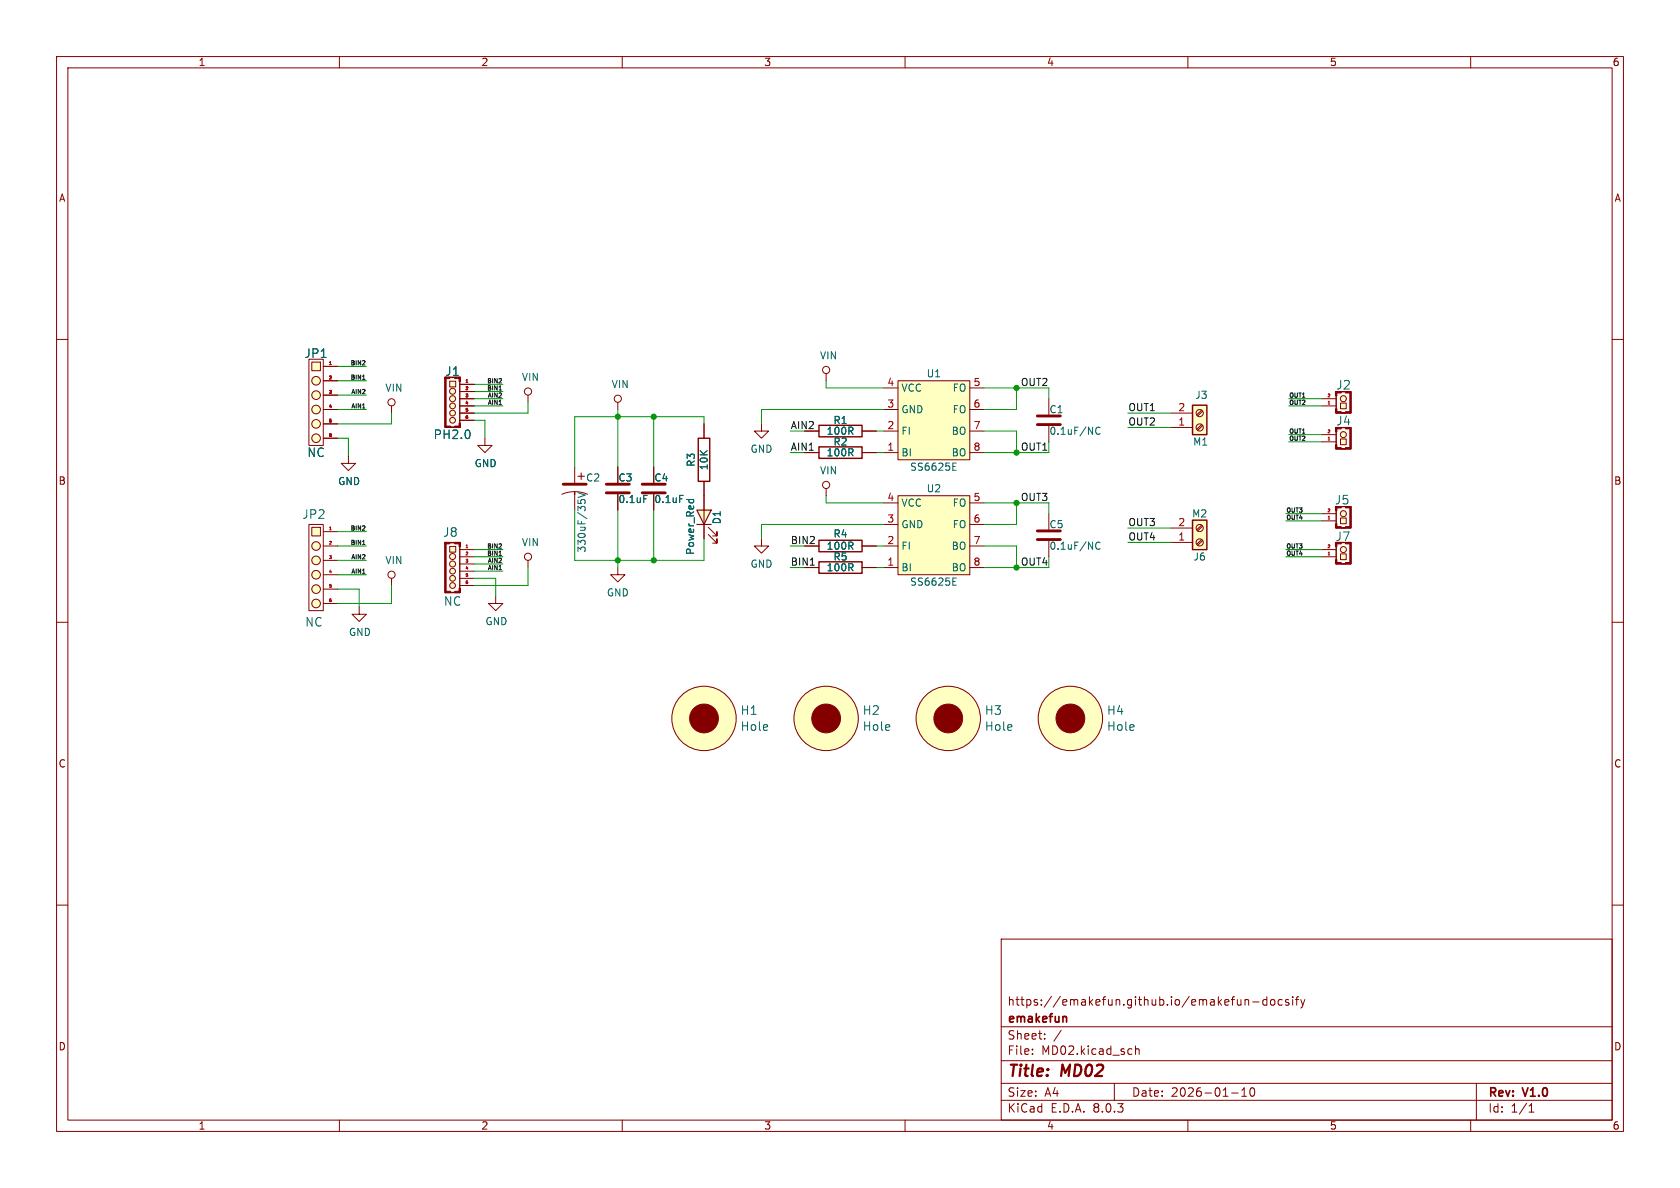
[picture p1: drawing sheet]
<svg xmlns="http://www.w3.org/2000/svg" width="297mm" height="210mm" viewBox="0 0 297 210" stroke-linecap="round" stroke-linejoin="round" font-family="sans-serif">
<g fill="none" stroke="#840000" stroke-width=".18">
<path d="M10 10h277v190h-277zM12 12h273v186h-273zM60 10v2M110 10v2M160 10v2M210 10v2M260 10v2M10 60h2M285 60h2M124.5 74.9v2.6M124.5 85.1v2.5M10 110h2"/>
<path d="M69.2 102.2v1.3M87.6 105.4v1.3h1.3l-1.3 1.3-1.2-1.3h1.2M285 110h2M10 160h2M285 160h2M177 166h108v32h-108zM220.1 176.7v1M220.1 176.8l.2-.1 .4 .1v.9M221.5 177.1h1.1M224 176.8l-.5-.1-.3 .3v.4l.2 .2h.6M224 176.2v1.5M224.7 176.8l.2-.1 .4 .1 .1 .6-.2 .2-.3 .1-.2-.1z"/>
<path d="M226.7 176.8l-.5-.1-.2 .3v.4l.1 .2h.6M227.8 176.8l-.3-.1-.3 .2 .1 .2 .5 .2v.3h-.6M228.5 176.2v.1M228.5 176.7v1M229 176.7h.6M229.6 176.2l-.4 .2v1.3M230 176.7l.3 1M230.3 177.7l-.1 .4-.2 .1M230.7 176.7l-.4 1M60 198v2M110 198v2M160 198v2"/>
<path d="M177 194.5h108M177 191.5h108M177 187.5h108M177 181.5h108M182.5 186.3v.1M182.5 185.5v.1M184.7 183.6v.1M184.7 182.8v.1M187.6 182.1l-1.3 2M197 191.5v3M200.7 184.9v1.5M200.7 185.5l.3-.1 .3 .1 .1 .9"/>
<path d="M210 198v2M217.7 193.2h1.2M219.5 193.8h.9M219.5 192.7l.5-.4v1.5M221.2 192.4l.1-.1a.81 .81 0 0 1 .6 .6 .81 .81 0 0 1-.3 .8l-.1 .1a.81 .81 0 0 1-.6-.6 .81 .81 0 0 1 .3-.8zM260 198v2M261 191.5v6.5M270.3 196.6h.9M270.3 195.5l.4-.4v1.5"/>
<circle cx="69.2" cy="101.6" r=".63"/>
</g>
<path d="M188.3 179.7l.3 .2v.8" fill="none" stroke="#840000" stroke-width=".3"/>
<path d="M123.4 77.5h2.1v7.6h-2.1z" fill="none" stroke="#840000" stroke-width=".25"/>
<path d="M79.5 67.4h1.1v1h-1.1z" fill="#ffffc2"/>
<g fill="#ffffc2" stroke="#ffffc2" stroke-width=".18">
<circle cx="80" cy="74.3" r=".51"/>
<circle cx="80" cy="73" r=".51"/>
<circle cx="80" cy="71.8" r=".51"/>
<circle cx="80" cy="70.5" r=".53"/>
<circle cx="80" cy="69.2" r=".53"/>
</g>
<g fill="none" stroke="#840000" stroke-width=".18">
<path d="M78.7 66.7h2.6v8.9h-2.6zM79.5 67.4h1.1v1h-1.1zM81.3 67.4v7.4M81.3 67.9h2.5M81.3 69.2h2.5M81.3 70.5h2.5M81.3 71.8h2.5M81.3 73h2.5M81.3 74.3h2.5"/>
<circle cx="80" cy="70.5" r=".53"/>
<circle cx="80" cy="69.2" r=".53"/>
<circle cx="80" cy="74.3" r=".51"/>
<circle cx="80" cy="71.8" r=".51"/>
<circle cx="80" cy="73" r=".51"/>
</g>
<g fill="#840000" stroke="#840000" stroke-width=".18">
<path d="M78.6 66.7h.3v8.9h-.3z"/>
<path d="M78.7 75.3h.9v.3h-.9z"/>
<path d="M79.6 75.5h.9z"/>
<path d="M80.4 75.3h.9v.3h-.9z"/>
<path d="M81.2 74.8h.2v.8h-.2z"/>
<path d="M81.2 66.7h.2v.7h-.2z"/>
<path d="M80.4 66.7h1v.2h-1z"/>
</g>
<path d="M82.4 67.6h.3" fill="none" stroke="#a90000" stroke-width=".18"/>
<path d="M237 77.6h1v1h-1z" fill="#ffffc2"/>
<circle cx="237.5" cy="76.8" r=".53" fill="#ffffc2" stroke="#ffffc2" stroke-width=".18"/>
<g fill="none" stroke="#840000" stroke-width=".18">
<path d="M233.7 78.1h2.5M233.7 76.8h2.5M236.2 75.6h2.6v3.8h-2.6zM236.2 76.3v2.3M237 77.6h1v1h-1zM142.2 80h2.6M152.4 80h2.5"/>
<circle cx="237.5" cy="76.8" r=".53"/>
</g>
<g fill="#840000" stroke="#840000" stroke-width=".18">
<path d="M238.6 75.6h.3v3.8h-.3z"/>
<path d="M237.9 79.1h.9v.3h-.9z"/>
<path d="M237.1 79.3l.8 .1z"/>
<path d="M236.2 79.1h.9v.3h-.9z"/>
<path d="M236.1 75.6h.2v.7h-.2z"/>
<path d="M236.1 78.6h.2v.8h-.2z"/>
</g>
<path d="M234.8 77.8h.3" fill="none" stroke="#a90000" stroke-width=".18"/>
<path d="M144.8 79h7.6v2h-7.6z" fill="none" stroke="#840000" stroke-width=".25"/>
<path d="M158.7 67.3h12.7v14h-12.7z" fill="#ffffc2"/>
<g fill="none" stroke="#840000" stroke-width=".18">
<path d="M69.2 71.8v1.2M85.7 77.5v1.2h1.3l-1.3 1.3-1.2-1.3h1.2M156.2 76.2h2.5M156.2 72.4h2.5M156.2 68.6h2.5M158.7 67.3h12.7v14h-12.7zM171.4 76.2h2.6M171.4 72.4h2.6M171.4 68.6h2.6M185.4 70.5v2.8M185.4 75.3v2.8M61.6 80.6v1.3h1.3l-1.3 1.3-1.3-1.3h1.3"/>
<path d="M156.2 80h2.5M171.4 80h2.6"/>
<circle cx="69.2" cy="71.1" r=".63"/>
</g>
<path d="M194.5 75.6a.6 .6 0 0 0-.9 .5 .6 .6 0 0 0 .6 .7l.3-.1M168.5 82.5h.4M168.5 83.1h.6M168.5 81.9h.6" fill="none" stroke="#006464" stroke-width=".18"/>
<path d="M183.4 75.1h4.1M183.4 73.5h4.1" fill="none" stroke="#840000" stroke-width=".51"/>
<path d="M237 71.2h1v1.1h-1z" fill="#ffffc2"/>
<g fill="#ffffc2" stroke="#ffffc2" stroke-width=".18">
<circle cx="237.5" cy="70.5" r=".53"/>
<circle cx="55.9" cy="106.7" r=".76"/>
<circle cx="55.9" cy="104.1" r=".76"/>
<circle cx="55.9" cy="101.6" r=".76"/>
</g>
<g fill="none" stroke="#840000" stroke-width=".18">
<path d="M134.6 74.9v1.3h1.3l-1.3 1.3-1.3-1.3h1.3M233.7 71.8h2.5M233.7 70.5h2.5M236.2 69.2h2.6v3.8h-2.6zM236.2 70v2.3M237 71.2h1v1.1h-1z"/>
<circle cx="237.5" cy="70.5" r=".53"/>
</g>
<g fill="#840000" stroke="#840000" stroke-width=".18">
<path d="M238.6 69.2h.3v3.8h-.3z"/>
<path d="M237.9 72.8h.9v.2h-.9z"/>
<path d="M237.1 73h.8z"/>
<path d="M236.2 72.8h.9v.2h-.9z"/>
<path d="M236.1 69.2h.2v.8h-.2z"/>
<path d="M236.1 72.3h.2v.7h-.2z"/>
</g>
<path d="M234.8 71.4h.3" fill="none" stroke="#a90000" stroke-width=".18"/>
<path d="M55.1 93.2h1.5v1.5h-1.5z" fill="#ffffc2"/>
<g fill="#ffffc2" stroke="#ffffc2" stroke-width=".18">
<circle cx="55.9" cy="99.1" r=".76"/>
<circle cx="55.9" cy="96.5" r=".76"/>
</g>
<g fill="none" stroke="#840000" stroke-width=".18">
<path d="M54.6 92.7h2.5v15.3h-2.5zM55.1 93.2h1.5v1.5h-1.5zM57.1 94h2.6M57.1 96.5h2.6M57.1 99.1h2.6M99.3 87.4a5.8 5.8 0 0 1 4.6 0M101.6 86.9v.5zM101.6 82.6v2.7M101.6 87.4v2.8M109.2 82.6v2.7M109.2 87.4v2.8M115.6 82.6v2.7"/>
<path d="M115.6 87.4v2.8M146 86.4v1.2M185.4 90.8v2.8M185.4 95.6v2.8M57.1 101.6h2.6M57.1 104.1h2.6M57.1 106.7h2.6M63.5 107.3v1.3h1.3l-1.3 1.3-1.3-1.3h1.3M109.2 100.3v1.3h1.3l-1.3 1.3-1.3-1.3h1.3"/>
<circle cx="55.9" cy="96.5" r=".76"/>
<circle cx="55.9" cy="99.1" r=".76"/>
<circle cx="146" cy="85.7" r=".63"/>
<circle cx="55.9" cy="101.6" r=".76"/>
<circle cx="55.9" cy="106.7" r=".76"/>
<circle cx="55.9" cy="104.1" r=".76"/>
</g>
<path d="M58.3 93.7h.3" fill="none" stroke="#a90000" stroke-width=".18"/>
<path d="M99.6 85.6h4M107.2 85.6h4.1M107.2 87.1h4.1M113.5 85.6h4.1M113.5 87.1h4.1M183.4 95.4h4.1M183.4 93.9h4.1" fill="none" stroke="#840000" stroke-width=".51"/>
<path d="M102.2 88.4v.6M102.2 87.1l1.2 .4-1.2 .4M102.7 88.5l.2-.2h.3l.2 .2M113.8 87.6h.6M120.2 87.6h.6M194.5 96a.6 .6 0 0 0-.9 .4 .6 .6 0 0 0 .6 .7l.3-.1" fill="none" stroke="#006464" stroke-width=".18"/>
<path d="M237 91.6h1v1h-1z" fill="#ffffc2"/>
<circle cx="237.5" cy="90.8" r=".53" fill="#ffffc2" stroke="#ffffc2" stroke-width=".18"/>
<g fill="none" stroke="#840000" stroke-width=".18">
<path d="M93.3 99.1v1.2M233.7 92.1h2.5M233.7 90.8h2.5M236.2 89.5h2.6v3.8h-2.6zM236.2 90.3v2.3M237 91.6h1v1h-1z"/>
<circle cx="93.3" cy="98.4" r=".63"/>
<circle cx="237.5" cy="90.8" r=".53"/>
</g>
<g fill="#840000" stroke="#840000" stroke-width=".18">
<path d="M238.6 89.5h.3v3.8h-.3z"/>
<path d="M237.9 93.1h.9v.2h-.9z"/>
<path d="M237.1 93.3h.8z"/>
<path d="M236.2 93.1h.9v.2h-.9z"/>
<path d="M236.1 89.5h.2v.8h-.2z"/>
<path d="M236.1 92.6h.2v.7h-.2z"/>
</g>
<path d="M234.8 91.8h.3" fill="none" stroke="#a90000" stroke-width=".18"/>
<path d="M79.5 96.6h1.1v1h-1.1z" fill="#ffffc2"/>
<g fill="#ffffc2" stroke="#ffffc2" stroke-width=".18">
<circle cx="80" cy="103.5" r=".51"/>
<circle cx="80" cy="102.2" r=".51"/>
<circle cx="80" cy="101" r=".51"/>
<circle cx="80" cy="99.7" r=".53"/>
<circle cx="80" cy="98.4" r=".53"/>
</g>
<g fill="none" stroke="#840000" stroke-width=".18">
<path d="M78.7 95.9h2.6v8.9h-2.6zM79.5 96.6h1.1v1h-1.1zM81.3 96.6v7.4M81.3 97.2h2.5M81.3 98.4h2.5M81.3 99.7h2.5M81.3 101h2.5M81.3 102.2h2.5M81.3 103.5h2.5"/>
<circle cx="80" cy="98.4" r=".53"/>
<circle cx="80" cy="99.7" r=".53"/>
<circle cx="80" cy="101" r=".51"/>
<circle cx="80" cy="102.2" r=".51"/>
<circle cx="80" cy="103.5" r=".51"/>
</g>
<g fill="#840000" stroke="#840000" stroke-width=".18">
<path d="M78.6 95.9h.3v8.9h-.3z"/>
<path d="M78.7 104.5h.9v.3h-.9z"/>
<path d="M79.5 95.9l.9 .1z"/>
<path d="M78.6 95.9h.9v.2h-.9z"/>
<path d="M79.6 104.7h.9z"/>
<path d="M80.4 104.5h.9v.3h-.9z"/>
<path d="M81.2 104h.2v.8h-.2z"/>
<path d="M81.2 95.9h.2v.7h-.2z"/>
<path d="M80.4 95.9h1v.2h-1z"/>
</g>
<path d="M82.4 96.8h.3" fill="none" stroke="#a90000" stroke-width=".18"/>
<path d="M210.8 71.6h2.6v5.2h-2.6z" fill="#ffffc2"/>
<path d="M210.8 71.6h2.6v5.2h-2.6z" fill="none" stroke="#840000" stroke-width=".25"/>
<g fill="none" stroke="#840000" stroke-width=".18">
<path d="M207 75.6h3.8M207 73h3.8M212.4 72.5l-.8 .9M212.4 75.1l-.8 .8M212.6 72.7l-.9 .8M212.6 75.2l-.9 .9"/>
<circle cx="212.1" cy="75.6" r=".63"/>
<circle cx="212.1" cy="73" r=".63"/>
</g>
<path d="M210.8 91.9h2.6v5.3h-2.6z" fill="#ffffc2"/>
<path d="M210.8 91.9h2.6v5.3h-2.6z" fill="none" stroke="#840000" stroke-width=".25"/>
<g fill="none" stroke="#840000" stroke-width=".18">
<path d="M93.3 69.9v1.2M146 66v1.3M207 95.9h3.8M207 93.3h3.8M212.4 92.8l-.8 .9M212.4 95.4l-.8 .8M212.6 93l-.9 .9M212.6 95.6l-.9 .8"/>
<circle cx="93.3" cy="69.2" r=".63"/>
<circle cx="146" cy="65.4" r=".63"/>
<circle cx="212.1" cy="93.3" r=".63"/>
<circle cx="212.1" cy="95.9" r=".63"/>
</g>
<path d="M158.7 87.6h12.7v14h-12.7z" fill="#ffffc2"/>
<g fill="none" stroke="#840000" stroke-width=".18">
<path d="M142.2 76.2h2.6M152.4 76.2h2.5M156.2 96.5h2.5M156.2 92.7h2.5M156.2 88.9h2.5M158.7 87.6h12.7v14h-12.7zM171.4 96.5h2.6M171.4 92.7h2.6M171.4 88.9h2.6M156.2 100.3h2.5M171.4 100.3h2.6"/>
<circle cx="167.6" cy="127" r="5.7"/>
<circle cx="189.2" cy="127" r="5.7"/>
</g>
<path d="M168.5 102.8h.4M168.5 103.4h.6M168.5 102.2h.6" fill="none" stroke="#006464" stroke-width=".18"/>
<g fill="#ffffc2" stroke="#ffffc2" stroke-width=".18">
<circle cx="167.6" cy="127" r="5.7"/>
<circle cx="189.2" cy="127" r="5.7"/>
</g>
<g fill="#840000" stroke="#840000" stroke-width=".18">
<circle cx="167.6" cy="127" r="2.54"/>
<circle cx="189.2" cy="127" r="2.54"/>
</g>
<path d="M144.8 75.2h7.6v2h-7.6z" fill="none" stroke="#840000" stroke-width=".25"/>
<path d="M123.2 90.2h2.5l-1.2 2.5z" fill="#ffffc2"/>
<path d="M123.2 90.2h2.5l-1.2 2.5zM123.2 92.7h2.5" fill="none" stroke="#840000" stroke-width=".2"/>
<g fill="none" stroke="#840000" stroke-width=".18">
<path d="M124.5 87.6v7.7M125.2 94.5l1.5 1.5v-.7v.7h-.7M125.2 93.2l1.5 1.5v-.7v.7h-.7M134.6 95.3v1.2h1.3l-1.3 1.3-1.3-1.3h1.3M142.2 96.5h2.6M152.4 96.5h2.5"/>
<circle cx="124.5" cy="127" r="5.7"/>
<circle cx="146" cy="127" r="5.7"/>
</g>
<path d="M121.4 88.3h1.2M121.8 88.3v.4M122.6 88.3v.4" fill="none" stroke="#006464" stroke-width=".18"/>
<g fill="#ffffc2" stroke="#ffffc2" stroke-width=".18">
<circle cx="124.5" cy="127" r="5.7"/>
<circle cx="146" cy="127" r="5.7"/>
</g>
<g fill="#840000" stroke="#840000" stroke-width=".18">
<circle cx="124.5" cy="127" r="2.54"/>
<circle cx="146" cy="127" r="2.54"/>
</g>
<path d="M144.8 95.5h7.6v2h-7.6z" fill="none" stroke="#840000" stroke-width=".25"/>
<path d="M237 97.9h1v1h-1z" fill="#ffffc2"/>
<g fill="#ffffc2" stroke="#ffffc2" stroke-width=".18">
<circle cx="237.5" cy="97.2" r=".53"/>
<circle cx="55.9" cy="77.5" r=".76"/>
<circle cx="55.9" cy="74.9" r=".76"/>
<circle cx="55.9" cy="72.4" r=".76"/>
</g>
<g fill="none" stroke="#840000" stroke-width=".18">
<path d="M233.7 98.4h2.5M233.7 97.2h2.5M236.2 95.9h2.6v3.8h-2.6zM236.2 96.6v2.3M237 97.9h1v1h-1z"/>
<circle cx="237.5" cy="97.2" r=".53"/>
</g>
<g fill="#840000" stroke="#840000" stroke-width=".18">
<path d="M238.6 95.9h.3v3.8h-.3z"/>
<path d="M237.9 99.4h.9v.3h-.9z"/>
<path d="M237.1 99.6l.8 .1z"/>
<path d="M236.2 99.4h.9v.3h-.9z"/>
<path d="M236.1 95.9h.2v.7h-.2z"/>
<path d="M236.1 98.9h.2v.8h-.2z"/>
</g>
<path d="M234.8 98.1h.3" fill="none" stroke="#a90000" stroke-width=".18"/>
<path d="M55.1 64h1.5v1.5h-1.5z" fill="#ffffc2"/>
<g fill="#ffffc2" stroke="#ffffc2" stroke-width=".18">
<circle cx="55.9" cy="69.8" r=".76"/>
<circle cx="55.9" cy="67.3" r=".76"/>
</g>
<g fill="none" stroke="#840000" stroke-width=".18">
<path d="M54.6 63.5h2.5v15.2h-2.5zM55.1 64h1.5v1.5h-1.5zM57.1 64.8h2.6M57.1 67.3h2.6M57.1 69.9h2.6M57.1 72.4h2.6M57.1 74.9h2.6M57.1 77.5h2.6M81.3 67.9h2.5M81.3 69.2h2.5M81.3 70.5h2.5M81.3 71.8h2.5"/>
<path d="M81.3 73h2.5M81.3 74.3h2.5M109.2 71.1v1.3M124.5 74.9v2.6M142.2 76.2h2.6M152.4 76.2h2.5M109.2 82.6v2.7M109.2 87.4v2.8M115.6 82.6v2.7M115.6 87.4v2.8M124.5 85.1v5.1M124.5 92.7v2.6"/>
<path d="M142.2 80h2.6M142.2 96.5h2.6M152.4 80h2.5M152.4 96.5h2.5M142.2 100.3h2.6M152.4 100.3h2.5"/>
<circle cx="55.9" cy="67.3" r=".76"/>
<circle cx="55.9" cy="72.4" r=".76"/>
<circle cx="55.9" cy="77.5" r=".76"/>
<circle cx="55.9" cy="69.8" r=".76"/>
<circle cx="55.9" cy="74.9" r=".76"/>
<circle cx="109.2" cy="70.5" r=".63"/>
</g>
<path d="M58.3 64.4h.3M82.4 67.6h.3" fill="none" stroke="#a90000" stroke-width=".18"/>
<path d="M144.8 99.3h7.6v2h-7.6z" fill="none" stroke="#840000" stroke-width=".25"/>
<g fill="none" stroke="#0f0f0f" stroke-width=".18">
<path d="M64.1 64.5h.4M64.1 67.1h.4M64.1 72.1h.4M64.5 63.8v.3M88.2 67.7h.5M88.2 71.5h.5M88.2 69h.5M88.6 67v.3M64.1 93.7h.4M64.1 96.3h.4M64.5 93v.3M88.2 96.9h.5"/>
<path d="M88.2 98.2h.5M88.6 96.2v.3M143.2 99.9h.8M64.1 101.3h.4M88.2 100.7h.5"/>
</g>
<g fill="none" stroke="#009600" stroke-width=".18">
<path d="M59.7 67.3h5.1M59.7 64.8h5.1M59.7 69.9h5.1M59.7 72.4h5.1M59.7 77.5h1.9v3.1M69.2 73v1.9h-9.5M83.8 74.3h1.9v3.2M83.8 70.5h5.1M83.8 71.8h5.1M83.8 67.9h5.1M83.8 69.2h5.1M93.3 71.1v1.9h-9.5"/>
<path d="M109.2 72.4v10.2M115.6 73.7v8.9M124.5 74.9v-1.2h-22.9v8.9M146 67.3v1.3h10.2M154.9 76.2h1.3M156.2 72.4h-21.6v2.5M174 76.2h5.7v3.8M174 68.6h11.4v1.9M179.7 68.6v3.8h-5.7M185.4 78.1v1.9h-11.4M199.4 73h7.6M199.4 75.6h7.6"/>
<path d="M227.8 70.5h5.9M227.8 71.8h5.9M227.8 78.1h5.9M227.8 76.8h5.9M59.7 99.1h5.1M59.7 96.5h5.1M59.7 94h5.1M83.8 97.2h5.1M83.8 99.7h5.1M83.8 98.4h5.1M101.6 90.2v8.9h22.9v-3.8M109.2 90.2v10.1"/>
<path d="M115.6 90.2v8.9M146 87.6v1.3h10.2M154.9 96.5h1.3M154.9 80h1.3M156.2 92.7h-21.6v2.6M174 88.9h11.4v1.9M174 96.5h5.7v3.8M179.7 88.9v3.8h-5.7M199.4 95.9h7.6M199.4 93.3h7.6M227.3 97.2h6.4M227.3 98.4h6.4"/>
<path d="M227.3 90.8h6.4M227.3 92.1h6.4M59.7 104.1h3.8v3.2M59.7 101.6h5.1M69.2 103.5v3.2h-9.5M83.8 102.2h3.8v3.2M83.8 101h5.1M93.3 100.3v3.2h-9.5M154.9 100.3h1.3M174 100.3h11.4"/>
</g>
<path d="M113.8 87.6h.6M120.2 87.6h.6M121.4 88.3h1.2M121.8 88.3v.4M122.6 88.3v.4" fill="none" stroke="#006464" stroke-width=".18"/>
<g fill="#009600" stroke="#009600" stroke-width=".18">
<circle cx="109.2" cy="73.7" r=".46"/>
<circle cx="179.7" cy="68.6" r=".46"/>
<circle cx="179.7" cy="88.9" r=".46"/>
<circle cx="179.7" cy="80" r=".46"/>
<circle cx="109.2" cy="99.1" r=".46"/>
<circle cx="115.6" cy="99.1" r=".46"/>
<circle cx="115.6" cy="73.7" r=".46"/>
<circle cx="179.7" cy="100.3" r=".46"/>
</g>
<g font-size="2.8" fill="#840000">
<text x="178" y="190.9">Title:</text>
<text x="187.7" y="190.9">MD02</text>
</g>
<g font-size="2.1" fill="#006464">
<text x="53.7" y="63.5">JP1</text>
<text x="78.6" y="66.6">J1</text>
<text x="236.2" y="69.1">J2</text>
<text x="76.6" y="77.8">PH2.0</text>
<text x="236.2" y="75.4">J4</text>
<text x="54.2" y="81">NC</text>
<text x="235.9" y="89.4">J5</text>
<text x="53.4" y="91.9">JP2</text>
<text x="78.2" y="95.1">J8</text>
<text x="236" y="95.9">J7</text>
<text x="78.4" y="107.3">NC</text>
<text x="53.9" y="111">NC</text>
<text x="130.8" y="126.6">H1</text>
<text x="130.8" y="129.4">Hole</text>
<text x="152.4" y="126.6">H2</text>
<text x="152.4" y="129.4">Hole</text>
<text x="174" y="126.6">H3</text>
<text x="174" y="129.4">Hole</text>
<text x="195.6" y="126.6">H4</text>
<text x="195.6" y="129.4">Hole</text>
</g>
<g font-size="2.1" fill="#840000">
<text x="101.7" y="85.1">+</text>
<text x="178" y="178">https://emakefun.github.io/emakefun-docsify</text>
<text x="178" y="184">Sheet:</text>
<text x="178" y="181.2">emakefun</text>
<text x="178" y="186.7">File:</text>
<text x="184.1" y="186.7">MD02.kicad_sch</text>
<text x="178" y="196.9">KiCad</text>
<text x="178" y="194.1">Size:</text>
<text x="184.7" y="194.1">A4</text>
<text x="185.7" y="196.9">E.D.A.</text>
<text x="193.3" y="196.9">8.0.3</text>
<text x="200" y="194.1">Date:</text>
<text x="207" y="194.1">2026-01-10</text>
<text x="263" y="194.3">Rev:</text>
<text x="263" y="196.9">Id:</text>
<text x="267.1" y="196.9">1/1</text>
<text x="269.4" y="194.3">V1.0</text>
</g>
<g font-size="1.8" fill="#840000">
<text x="35" y="11.9">1</text>
<text x="85" y="11.9">2</text>
<text x="135" y="11.9">3</text>
<text x="185" y="11.9">4</text>
<text x="235" y="11.9">5</text>
<text x="285" y="11.9">6</text>
<text x="10.3" y="35.9">A</text>
<text x="285.3" y="35.9">A</text>
<text x="10.3" y="85.9">B</text>
<text x="285.3" y="85.9">B</text>
<text x="10.3" y="135.9">C</text>
<text x="285.3" y="135.9">C</text>
<text x="10.3" y="185.9">D</text>
<text x="285.3" y="185.9">D</text>
<text x="35" y="199.9">1</text>
<text x="85" y="199.9">2</text>
<text x="135" y="199.9">3</text>
<text x="185" y="199.9">4</text>
<text x="235" y="199.9">5</text>
<text x="285" y="199.9">6</text>
</g>
<g font-size="1.8" fill="#006464">
<text x="144.9" y="63.7">VIN</text>
<text x="68" y="69.4">VIN</text>
<text x="92.2" y="67.5">VIN</text>
<text x="108" y="68.8">VIN</text>
<text x="159.3" y="69.4">VCC</text>
<text x="163.7" y="66.9">U1</text>
<text x="168.3" y="69.4">FO</text>
<text x="211.2" y="70.7">J3</text>
<text x="146" y="77.1">100R</text>
<text x="147.2" y="75.2">R1</text>
<text x="159.3" y="77.1">FI</text>
<text x="159.3" y="73.3">GND</text>
<text x="168.1" y="77.1">BO</text>
<text x="168.3" y="73.3">FO</text>
<text x="185.4" y="73.3">C1</text>
<text x="185.4" y="77.1">0.1uF/NC</text>
<text x="83.8" y="82.8">GND</text>
<text x="123" y="82.6" transform="rotate(-90 123 82.6)">R3</text>
<text x="125.3" y="83.2" transform="rotate(-90 125.3 83.2)">10K</text>
<text x="132.6" y="80.2">GND</text>
<text x="146" y="80.9">100R</text>
<text x="147.2" y="79">R2</text>
<text x="159.3" y="80.9">BI</text>
<text x="160.8" y="83.4">SS6625E</text>
<text x="168.1" y="80.9">BO</text>
<text x="210.8" y="79">M1</text>
<text x="59.7" y="86">GND</text>
<text x="103.5" y="85.3">C2</text>
<text x="109.2" y="85.3">C3</text>
<text x="109.2" y="89.1">0.1uF</text>
<text x="115.6" y="85.3">C4</text>
<text x="115.6" y="89.1">0.1uF</text>
<text x="144.9" y="84">VIN</text>
<text x="159.3" y="89.8">VCC</text>
<text x="163.7" y="87.2">U2</text>
<text x="168.3" y="89.8">FO</text>
<text x="127.6" y="92.8" transform="rotate(-90 127.6 92.8)">D1</text>
<text x="147.2" y="95.2">R4</text>
<text x="159.3" y="93.6">GND</text>
<text x="168.3" y="93.6">FO</text>
<text x="185.4" y="93.6">C5</text>
<text x="210.7" y="91.7">M2</text>
<text x="68" y="99.9">VIN</text>
<text x="92.2" y="96.7">VIN</text>
<text x="103.7" y="97.8" transform="rotate(-90 103.7 97.8)">330uF/35V</text>
<text x="122.9" y="98.2" transform="rotate(-90 122.9 98.2)">Power_Red</text>
<text x="132.6" y="100.6">GND</text>
<text x="146" y="97.4">100R</text>
<text x="146" y="101.2">100R</text>
<text x="147.2" y="99.3">R5</text>
<text x="159.3" y="101.2">BI</text>
<text x="159.3" y="97.4">FI</text>
<text x="168.1" y="97.4">BO</text>
<text x="168.1" y="101.2">BO</text>
<text x="185.4" y="97.4">0.1uF/NC</text>
<text x="210.9" y="99.3">J6</text>
<text x="107.2" y="105.6">GND</text>
<text x="160.8" y="103.7">SS6625E</text>
<text x="61.6" y="112.6">GND</text>
<text x="85.7" y="110.7">GND</text>
</g>
<g font-size="1.8" fill="#a90000">
<text x="156.8" y="68.3">4</text>
<text x="172" y="68.3">5</text>
<text x="156.8" y="75.9">2</text>
<text x="156.8" y="72.1">3</text>
<text x="172" y="72.1">6</text>
<text x="172" y="75.9">7</text>
<text x="208.2" y="75.3">1</text>
<text x="208.2" y="72.8">2</text>
<text x="156.8" y="79.8">1</text>
<text x="172" y="79.8">8</text>
<text x="156.8" y="88.6">4</text>
<text x="172" y="88.6">5</text>
<text x="156.8" y="92.5">3</text>
<text x="172" y="92.5">6</text>
<text x="208.2" y="95.6">1</text>
<text x="208.2" y="93.1">2</text>
<text x="156.8" y="100.1">1</text>
<text x="156.8" y="96.3">2</text>
<text x="172" y="96.3">7</text>
<text x="172" y="100.1">8</text>
</g>
<g font-size="1.8" fill="#0f0f0f">
<text x="180.4" y="68.3">OUT2</text>
<text x="199.4" y="72.8">OUT1</text>
<text x="199.4" y="75.3">OUT2</text>
<text x="180.4" y="79.7">OUT1</text>
<text x="180.4" y="88.6">OUT3</text>
<text x="199.4" y="93.1">OUT3</text>
<text x="199.4" y="95.6">OUT4</text>
</g>
<g font-size="1.8" fill="#009600">
<text x="139.7" y="75.9">AIN2</text>
<text x="139.7" y="79.7">AIN1</text>
<text x="139.7" y="96.3">BIN2</text>
<text x="139.7" y="100.1">BIN1</text>
<text x="180.4" y="100.1">OUT4</text>
</g>
<g font-size="1.1" fill="#0f0f0f">
<text x="61.8" y="64.6">BIN2</text>
<text x="61.8" y="67.2">BIN1</text>
<text x="61.9" y="69.7">AIN2</text>
<text x="85.9" y="67.8">BIN2</text>
<text x="85.9" y="69.1">BIN1</text>
<text x="86.1" y="71.6">AIN1</text>
<text x="86.1" y="70.3">AIN2</text>
<text x="227.8" y="70.3">OUT1</text>
<text x="227.8" y="71.6">OUT2</text>
<text x="61.9" y="72.2">AIN1</text>
<text x="227.8" y="77.9">OUT2</text>
<text x="227.8" y="76.7">OUT1</text>
<text x="61.8" y="93.8">BIN2</text>
<text x="227.3" y="90.6">OUT3</text>
<text x="227.3" y="91.9">OUT4</text>
<text x="61.8" y="96.4">BIN1</text>
<text x="61.9" y="98.9">AIN2</text>
<text x="61.9" y="101.4">AIN1</text>
<text x="85.9" y="98.3">BIN1</text>
<text x="85.9" y="97">BIN2</text>
<text x="86.1" y="100.8">AIN1</text>
<text x="86.1" y="99.5">AIN2</text>
<text x="227.3" y="98.3">OUT4</text>
<text x="227.3" y="97">OUT3</text>
</g>
<g font-size=".7" fill="#a90000">
<text x="58" y="64.5">1</text>
<text x="58" y="67.1">2</text>
<text x="58" y="69.6">3</text>
<text x="82.1" y="67.7">1</text>
<text x="82.1" y="69">2</text>
<text x="82.1" y="70.2">3</text>
<text x="82.1" y="71.5">4</text>
<text x="234.5" y="71.5">1</text>
<text x="234.5" y="70.2">2</text>
<text x="58" y="72.1">4</text>
<text x="58" y="74.7">5</text>
<text x="58" y="77.2">6</text>
<text x="82.1" y="72.8">5</text>
<text x="82.1" y="74">6</text>
<text x="234.5" y="77.9">1</text>
<text x="234.5" y="76.6">2</text>
<text x="58" y="93.7">1</text>
<text x="234.5" y="91.8">1</text>
<text x="234.5" y="90.6">2</text>
<text x="58" y="96.3">2</text>
<text x="58" y="98.8">3</text>
<text x="58" y="101.3">4</text>
<text x="82.1" y="96.9">1</text>
<text x="82.1" y="98.2">2</text>
<text x="82.1" y="99.4">3</text>
<text x="82.1" y="100.7">4</text>
<text x="82.1" y="102">5</text>
<text x="234.5" y="98.2">1</text>
<text x="234.5" y="96.9">2</text>
<text x="58" y="103.9">5</text>
<text x="58" y="106.4">6</text>
<text x="82.1" y="103.3">6</text>
</g>
</svg>
